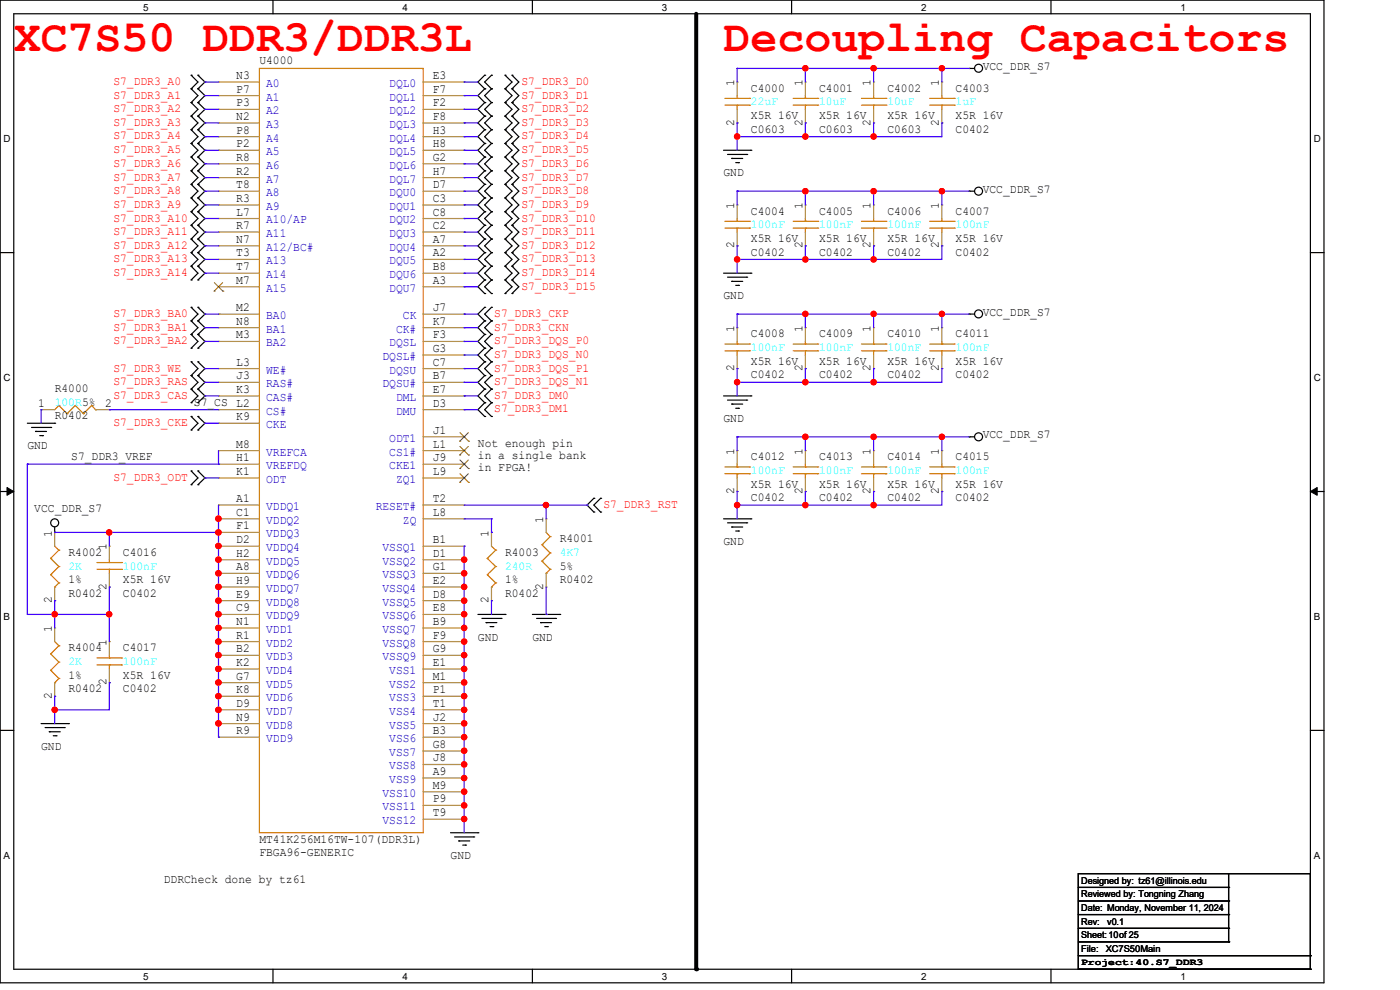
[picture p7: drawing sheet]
<svg xmlns="http://www.w3.org/2000/svg" width="297mm" height="210mm" viewBox="0 0 297 210" stroke-linecap="round" stroke-linejoin="round" font-family="sans-serif">
<path d="M0 0h280.9v208.5h-280.9zM2.9 2.9h275.1v202.7h-275.1z" fill="none" stroke="#000" stroke-width=".25"/>
<g fill="#fff">
<path d="M30.4 .3h1.1v2.4h-1.1z"/>
<path d="M30.4 205.9h1.1v2.3h-1.1z"/>
</g>
<path d="M57.9 0v2.9M57.9 205.6v2.9" fill="none" stroke="#000" stroke-width=".25"/>
<g fill="#fff">
<path d="M85.4 .3h1.1v2.4h-1.1z"/>
<path d="M85.4 205.9h1.1v2.3h-1.1z"/>
</g>
<path d="M112.9 0v2.9M112.9 205.6v2.9" fill="none" stroke="#000" stroke-width=".25"/>
<g fill="#fff">
<path d="M140.4 .3h1.2v2.4h-1.2z"/>
<path d="M140.4 205.9h1.2v2.3h-1.2z"/>
</g>
<path d="M167.9 0v2.9M167.9 205.6v2.9" fill="none" stroke="#000" stroke-width=".25"/>
<g fill="#fff">
<path d="M195.4 .3h1.2v2.4h-1.2z"/>
<path d="M195.4 205.9h1.2v2.3h-1.2z"/>
</g>
<path d="M223 0v2.9M223 205.6v2.9" fill="none" stroke="#000" stroke-width=".25"/>
<g fill="#fff">
<path d="M250.4 .3h1.2v2.4h-1.2z"/>
<path d="M250.4 205.9h1.2v2.3h-1.2z"/>
<path d="M.8 28.2h1.4v2.4h-1.4z"/>
<path d="M278.7 28.2h1.5v2.4h-1.5z"/>
<path d="M.8 78.9h1.4v2.3h-1.4z"/>
<path d="M278.7 78.9h1.5v2.3h-1.5z"/>
</g>
<path d="M0 53.6h2.9M278 53.6h2.9" fill="none" stroke="#000" stroke-width=".25"/>
<g fill="#fff">
<path d="M.8 129.6h1.3v2.3h-1.3z"/>
<path d="M278.7 129.6h1.4v2.3h-1.4z"/>
</g>
<path d="M0 104.3h2.9M278 104.3h2.9" fill="none" stroke="#000" stroke-width=".25"/>
<path d="M1.5 103.4l1.4 .9-1.4 .8zM278 104.3l1.4-.9v1.7z" fill="#000" stroke="#000" stroke-width=".21"/>
<g fill="#fff">
<path d="M.8 180.3h1.3v2.3h-1.3z"/>
<path d="M278.7 180.3h1.4v2.3h-1.4z"/>
</g>
<g fill="none" stroke="#000" stroke-width=".25">
<path d="M40.6 18.8h.1M40.6 16h.1M40.6 16l1.4 1.4-1.4 1.4M40.6 18.8l1.4 1.5-1.4 1.5M42 16h.1M42 18.8h.1M42 16l1.5 1.4-1.5 1.4M42 18.8l1.5 1.5-1.5 1.5M102.8 16h.1M102.8 18.8h.1M102.8 18.8l-1.4 1.5 1.4 1.5M102.8 16l-1.4 1.4 1.4 1.4"/>
<path d="M104.3 18.8h.1M104.3 16h.1M104.3 18.8l-1.5 1.5 1.5 1.5M104.3 16l-1.5 1.4 1.5 1.4M107.1 18.8h.1M107.1 16h.1M107.1 16l1.5 1.4-1.5 1.4M107.1 18.8l1.5 1.5-1.5 1.5M108.6 18.8h.1M108.6 16h.1M108.6 16l1.5 1.4-1.5 1.4M108.6 18.8l1.5 1.5-1.5 1.5"/>
<path d="M205.6 14.5h.1M205.6 14.5h1.2M40.6 21.8h.1M40.6 24.6h.1M40.6 27.5h.1M40.6 30.4h.1M40.6 33.3h.1M40.6 36.2h.1M40.6 39.1h.1M40.6 21.8l1.4 1.4-1.4 1.4M40.6 24.6l1.4 1.5-1.4 1.4M40.6 27.5l1.4 1.5-1.4 1.4"/>
<path d="M40.6 30.4l1.4 1.5-1.4 1.4M40.6 33.3l1.4 1.5-1.4 1.4M40.6 36.2l1.4 1.5-1.4 1.4M40.6 39.1l1.4 1.5-1.4 1.4M42 21.8h.1M42 24.6h.1M42 27.5h.1M42 30.4h.1M42 33.3h.1M42 36.2h.1M42 39.1h.1M42 21.8l1.5 1.4-1.5 1.4"/>
<path d="M42 24.6l1.5 1.5-1.5 1.4M42 27.5l1.5 1.5-1.5 1.4M42 30.4l1.5 1.5-1.5 1.4M42 33.3l1.5 1.5-1.5 1.4M42 36.2l1.5 1.5-1.5 1.4M42 39.1l1.5 1.5-1.5 1.4M102.8 21.8h.1M102.8 24.6h.1M102.8 27.5h.1M102.8 30.4h.1M102.8 33.3h.1M102.8 36.2h.1"/>
<path d="M102.8 39.1h.1M102.8 24.6l-1.4 1.5 1.4 1.4M102.8 21.8l-1.4 1.4 1.4 1.4M102.8 30.4l-1.4 1.5 1.4 1.4M102.8 33.3l-1.4 1.5 1.4 1.4M102.8 27.5l-1.4 1.5 1.4 1.4M102.8 36.2l-1.4 1.5 1.4 1.4M102.8 39.1l-1.4 1.5 1.4 1.4M104.3 21.8h.1M104.3 24.6h.1M104.3 27.5h.1M104.3 30.4h.1"/>
<path d="M104.3 33.3h.1M104.3 36.2h.1M104.3 39.1h.1M104.3 21.8l-1.5 1.4 1.5 1.4M104.3 24.6l-1.5 1.5 1.5 1.4M104.3 27.5l-1.5 1.5 1.5 1.4M104.3 30.4l-1.5 1.5 1.5 1.4M104.3 33.3l-1.5 1.5 1.5 1.4M104.3 39.1l-1.5 1.5 1.5 1.4M104.3 36.2l-1.5 1.5 1.5 1.4M107.1 21.8h.1M107.1 24.6h.1"/>
<path d="M107.1 27.5h.1M107.1 30.4h.1M107.1 33.3h.1M107.1 36.2h.1M107.1 39.1h.1M107.1 27.5l1.5 1.5-1.5 1.4M107.1 21.8l1.5 1.4-1.5 1.4M107.1 24.6l1.5 1.5-1.5 1.4M107.1 30.4l1.5 1.5-1.5 1.4M107.1 33.3l1.5 1.5-1.5 1.4M107.1 36.2l1.5 1.5-1.5 1.4M107.1 39.1l1.5 1.5-1.5 1.4"/>
<path d="M108.6 21.8h.1M108.6 24.6h.1M108.6 27.5h.1M108.6 30.4h.1M108.6 33.3h.1M108.6 36.2h.1M108.6 39.1h.1M108.6 30.4l1.5 1.5-1.5 1.4M108.6 21.8l1.5 1.4-1.5 1.4M108.6 24.6l1.5 1.5-1.5 1.4M108.6 27.5l1.5 1.5-1.5 1.4M108.6 39.1l1.5 1.5-1.5 1.4"/>
<path d="M108.6 33.3l1.5 1.5-1.5 1.4M108.6 36.2l1.5 1.5-1.5 1.4M153.5 31.9h5.8M154.3 32.8h4.1M155.2 33.6h.1M155.2 33.6h2.4M156.1 34.5h.6M156.7 34.5h.1M158.4 32.8h.1M159.3 31.9h.1M40.6 42h.1M40.6 44.9h.1"/>
<path d="M40.6 47.8h.1M40.6 50.7h.1M40.6 53.6h.1M40.6 56.5h.1M40.6 59.4h.1M40.6 42l1.4 1.5-1.4 1.4M40.6 44.9l1.4 1.5-1.4 1.4M40.6 47.8l1.4 1.4-1.4 1.5M40.6 50.7l1.4 1.5-1.4 1.4M40.6 53.6l1.4 1.4-1.4 1.5M40.6 56.5l1.4 1.5-1.4 1.4M42 42h.1"/>
<path d="M42 44.9h.1M42 47.8h.1M42 50.7h.1M42 53.6h.1M42 56.5h.1M42 59.4h.1M42 42l1.5 1.5-1.5 1.4M42 44.9l1.5 1.5-1.5 1.4M42 47.8l1.5 1.4-1.5 1.5M42 50.7l1.5 1.5-1.5 1.4M42 53.6l1.5 1.4-1.5 1.5M42 56.5l1.5 1.5-1.5 1.4"/>
<path d="M102.8 42h.1M102.8 44.9h.1M102.8 47.8h.1M102.8 50.7h.1M102.8 53.6h.1M102.8 56.5h.1M102.8 59.4h.1M102.8 44.9l-1.4 1.5 1.4 1.4M102.8 47.8l-1.4 1.4 1.4 1.5M102.8 42l-1.4 1.5 1.4 1.4M102.8 50.7l-1.4 1.5 1.4 1.4M102.8 53.6l-1.4 1.4 1.4 1.5"/>
<path d="M102.8 59.4l-1.4 1.4 1.4 1.5M102.8 56.5l-1.4 1.5 1.4 1.4M104.3 42h.1M104.3 44.9h.1M104.3 47.8h.1M104.3 50.7h.1M104.3 53.6h.1M104.3 56.5h.1M104.3 59.4h.1M104.3 42l-1.5 1.5 1.5 1.4M104.3 44.9l-1.5 1.5 1.5 1.4M104.3 47.8l-1.5 1.4 1.5 1.5"/>
<path d="M104.3 53.6l-1.5 1.4 1.5 1.5M104.3 50.7l-1.5 1.5 1.5 1.4M104.3 56.5l-1.5 1.5 1.5 1.4M104.3 59.4l-1.5 1.4 1.5 1.5M107.1 42h.1M107.1 44.9h.1M107.1 47.8h.1M107.1 50.7h.1M107.1 53.6h.1M107.1 56.5h.1M107.1 59.4h.1M107.1 42l1.5 1.5-1.5 1.4"/>
<path d="M107.1 44.9l1.5 1.5-1.5 1.4M107.1 47.8l1.5 1.4-1.5 1.5M107.1 56.5l1.5 1.5-1.5 1.4M107.1 50.7l1.5 1.5-1.5 1.4M107.1 53.6l1.5 1.4-1.5 1.5M107.1 59.4l1.5 1.4-1.5 1.5M108.6 42h.1M108.6 44.9h.1M108.6 47.8h.1M108.6 50.7h.1M108.6 53.6h.1M108.6 56.5h.1"/>
<path d="M108.6 59.4h.1M108.6 56.5l1.5 1.5-1.5 1.4M108.6 59.4l1.5 1.4-1.5 1.5M108.6 44.9l1.5 1.5-1.5 1.4M108.6 47.8l1.5 1.4-1.5 1.5M108.6 50.7l1.5 1.5-1.5 1.4M108.6 42l1.5 1.5-1.5 1.4M108.6 53.6l1.5 1.4-1.5 1.5M153.5 58h5.8M154.3 58.8h4.1M155.2 59.7h.1M155.2 59.7h2.4"/>
<path d="M158.4 58.8h.1M159.3 58h.1M205.6 40.6h.1M205.6 40.6h1.2M40.6 68.1h.1M40.6 65.2h.1M40.6 71h.1M40.6 73.9h.1M40.6 79.7h.1M40.6 76.8h.1M40.6 65.2l1.4 1.4-1.4 1.5M40.6 68.1l1.4 1.4-1.4 1.5"/>
<path d="M40.6 71l1.4 1.4-1.4 1.5M40.6 76.8l1.4 1.4-1.4 1.5M40.6 79.7l1.4 1.4-1.4 1.4M42 65.2h.1M42 68.1h.1M42 71h.1M42 73.9h.1M42 76.8h.1M42 79.7h.1M42 65.2l1.5 1.4-1.5 1.5M42 68.1l1.5 1.4-1.5 1.5M42 71l1.5 1.4-1.5 1.5"/>
<path d="M42 76.8l1.5 1.4-1.5 1.5M42 79.7l1.5 1.4-1.5 1.4M102.8 65.2h.1M102.8 68.1h.1M102.8 71h.1M102.8 73.9h.1M102.8 76.8h.1M102.8 79.7h.1M102.8 62.3h.1M102.8 65.2l-1.4 1.4 1.4 1.5M102.8 68.1l-1.4 1.4 1.4 1.5M102.8 71l-1.4 1.4 1.4 1.5"/>
<path d="M102.8 73.9l-1.4 1.4 1.4 1.5M102.8 76.8l-1.4 1.4 1.4 1.5M102.8 79.7l-1.4 1.4 1.4 1.4M104.3 68.1h.1M104.3 65.2h.1M104.3 71h.1M104.3 73.9h.1M104.3 76.8h.1M104.3 79.7h.1M104.3 62.3h.1M104.3 65.2l-1.5 1.4 1.5 1.5M104.3 68.1l-1.5 1.4 1.5 1.5"/>
<path d="M104.3 71l-1.5 1.4 1.5 1.5M104.3 73.9l-1.5 1.4 1.5 1.5M104.3 76.8l-1.5 1.4 1.5 1.5M104.3 79.7l-1.5 1.4 1.5 1.4M107.1 62.3h.1M108.6 62.3h.1M156.1 60.5h.6M156.7 60.5h.1M205.6 66.6h.1M205.6 66.6h1.2M5.8 89.8h5.8M6.7 90.7h4.1"/>
<path d="M7.5 91.5h.1M7.5 91.5h2.4M8.4 92.4h.6M9 92.4h.1M10.8 90.7h.1M11.6 89.8h.1M40.6 82.5h.1M40.6 85.4h.1M40.6 91.2h.1M40.6 88.3h.1M40.6 99.9h.1M40.6 82.5l1.4 1.5-1.4 1.4"/>
<path d="M40.6 88.3l1.4 1.5-1.4 1.4M40.6 99.9l1.4 1.5-1.4 1.4M42 82.5h.1M42 85.4h.1M42 88.3h.1M42 91.2h.1M42 99.9h.1M42 82.5l1.5 1.5-1.5 1.4M42 88.3l1.5 1.5-1.5 1.4M42 99.9l1.5 1.5-1.5 1.4M102.8 82.5h.1M102.8 85.4h.1"/>
<path d="M102.8 88.3h.1M102.8 82.5l-1.4 1.5 1.4 1.4M102.8 85.4l-1.4 1.5 1.4 1.4M104.3 82.5h.1M104.3 85.4h.1M104.3 88.3h.1M104.3 82.5l-1.5 1.5 1.5 1.4M104.3 85.4l-1.5 1.5 1.5 1.4M153.5 84h5.8M154.3 84.9h4.1M155.2 85.7h.1M155.2 85.7h2.4"/>
<path d="M156.1 86.6h.6M156.7 86.6h.1M158.4 84.9h.1M159.3 84h.1M205.6 92.7h.1M205.6 92.7h1.2M11.6 112.9h.1M11.6 111.8v1.1M40.6 102.8h.1M42 102.8h.1M126 105.7h.1M126 108.6h.1"/>
<path d="M126 105.7l-1.5 1.4 1.5 1.5M127.4 108.6h.1M127.4 105.7h.1M127.4 105.7l-1.4 1.4 1.4 1.5M153.5 110.1h5.8M154.3 110.9h4.1M155.2 111.8h.1M155.2 111.8h2.4M156.1 112.6h.6M156.7 112.6h.1M158.4 110.9h.1M159.3 110.1h.1"/>
<path d="M101.4 130.3h5.7M102.2 131.2h4.1M103.1 132.1h.1M103.1 132.1h2.3M104 132.9h.6M104.6 132.9h.1M106.3 131.2h.1M107.1 130.3h.1M112.9 130.3h5.8M113.8 131.2h4.1M114.7 132.1h.1M114.7 132.1h2.3"/>
<path d="M115.6 132.9h.5M116.1 132.9h.1M117.9 131.2h.1M118.7 130.3h.1M0 154.9h2.9M8.7 153.5h5.8M9.6 154.3h4M10.5 155.2h.1M10.5 155.2h2.3M11.3 156.1h.6M11.9 156.1h.1M13.6 154.3h.1"/>
<path d="M14.5 153.5h.1M278 154.9h2.9M95.6 176.7h5.8M96.4 177.5h4.1M97.3 178.4h.1M97.3 178.4h2.4M98.2 179.3h.6M98.8 179.3h.1M100.5 177.5h.1M101.4 176.7h.1M228.8 185.3h49.2v20.3h-49.2zM228.8 188.3h31.8"/>
<path d="M228.8 191.1h31.8M228.8 194h31.8M228.8 196.9h31.8M228.8 199.8h31.8M260.6 188.3h.1M260.6 191.1h.1M260.6 194h.1M260.6 196.9h.1M260.6 199.8h.1M260.6 185.3v14.5M228.8 202.7h49.2M228.8 205.6h49.2"/>
<path d="M278 202.7h.1M278 205.6h.1"/>
<circle cx="207.6" cy="14.5" r=".85"/>
<circle cx="207.6" cy="40.6" r=".85"/>
<circle cx="207.6" cy="66.6" r=".85"/>
<circle cx="207.6" cy="92.7" r=".85"/>
<circle cx="11.6" cy="110.9" r=".85"/>
</g>
<path d="M147.7 2.9v202.7" fill="none" stroke="#000" stroke-width=".85"/>
<circle cx="147.7" cy="205.6" r=".42" fill="#000"/>
<g fill="none" stroke="#cc8006" stroke-width=".25">
<path d="M55 14.5h34.8v162.2h-34.8zM153.8 22.3h5.2M153.8 20.9h5.2M156.4 20.9h.1M156.4 22.3h.1M156.4 20.3v.6M156.4 22.3v.9M159 22.3h.1M159 20.9h.1M168.3 22.3h5.2M168.3 20.9h5.2M170.9 20.9h.1"/>
<path d="M170.9 22.3h.1M170.9 20.3v.6M170.9 22.3v.9M173.5 22.3h.1M173.5 20.9h.1M182.8 22.3h5.2M182.8 20.9h5.2M185.3 20.9h.1M185.3 22.3h.1M185.3 20.3v.6M185.3 22.3v.9M188 22.3h.1"/>
<path d="M188 20.9h.1M197.2 22.3h5.2M197.2 20.9h5.2M199.8 20.9h.1M199.8 22.3h.1M199.8 20.3v.6M199.8 22.3v.9M202.4 22.3h.1M202.4 20.9h.1M153.8 48.4h5.2M153.8 46.9h5.2M156.4 46.9h.1"/>
<path d="M156.4 48.4h.1M156.4 46.4v.5M156.4 48.4v.8M159 48.4h.1M159 46.9h.1M168.3 48.4h5.2M168.3 46.9h5.2M170.9 46.9h.1M170.9 48.4h.1M170.9 46.4v.5M170.9 48.4v.8M173.5 48.4h.1"/>
<path d="M173.5 46.9h.1M182.8 48.4h5.2M182.8 46.9h5.2M185.3 46.9h.1M185.3 48.4h.1M185.3 46.4v.5M185.3 48.4v.8M188 48.4h.1M188 46.9h.1M197.2 48.4h5.2M197.2 46.9h5.2M199.8 46.9h.1"/>
<path d="M199.8 48.4h.1M199.8 46.4v.5M199.8 48.4v.8M202.4 48.4h.1M202.4 46.9h.1M153.8 74.4h5.2M153.8 73h5.2M156.4 73h.1M156.4 74.4h.1M156.4 72.4v.6M156.4 74.4v.9M159 74.4h.1"/>
<path d="M159 73h.1M168.3 74.4h5.2M168.3 73h5.2M170.9 73h.1M170.9 74.4h.1M170.9 72.4v.6M170.9 74.4v.9M173.5 74.4h.1M173.5 73h.1M182.8 74.4h5.2M182.8 73h5.2M185.3 73h.1"/>
<path d="M185.3 74.4h.1M185.3 72.4v.6M185.3 74.4v.9M188 74.4h.1M188 73h.1M197.2 74.4h5.2M197.2 73h5.2M199.8 73h.1M199.8 74.4h.1M199.8 72.4v.6M199.8 74.4v.9M202.4 74.4h.1"/>
<path d="M202.4 73h.1M12.5 86h.1M12.5 86l-.9 .9M12.5 86l1.7 1.8M14.2 87.8h.1M16 86h.1M16 86l-1.8 1.8M16 86l1.7 1.8M17.7 87.8h.1M19.4 86h.1M19.4 86l-1.7 1.8M19.4 86l.9 .9"/>
<path d="M20.3 86.9h.1M153.8 99.1h5.2M156.4 99.1h.1M156.4 98.5v.6M159 99.1h.1M168.3 99.1h5.2M170.9 99.1h.1M170.9 98.5v.6M173.5 99.1h.1M182.8 99.1h5.2M185.3 99.1h.1M185.3 98.5v.6"/>
<path d="M188 99.1h.1M197.2 99.1h5.2M199.8 99.1h.1M199.8 98.5v.6M202.4 99.1h.1M10.8 118.4h.1M10.8 118.4l1.7 1.8M11.6 115.9l.9 .8M12.5 116.7h.1M12.5 116.7l-1.7 1.7M20.6 119.3h5.2M23.2 119.3h.1"/>
<path d="M23.2 118.7v.6M25.8 119.3h.1M103.4 118.4h.1M103.4 118.4l1.8 1.8M104.3 115.9l.9 .8M105.2 116.7h.1M105.2 116.7l-1.8 1.7M115 115.6h.1M115 119h.1M115 115.6l1.7 1.7M115 119l1.7 1.8M115.9 112.9l.8 .9"/>
<path d="M116.7 113.8h.1M116.7 117.3h.1M116.7 113.8l-1.7 1.8M116.7 117.3l-1.7 1.7M153.8 100.5h5.2M156.4 100.5h.1M156.4 100.5v.9M159 100.5h.1M168.3 100.5h5.2M170.9 100.5h.1M170.9 100.5v.9M173.5 100.5h.1"/>
<path d="M182.8 100.5h5.2M185.3 100.5h.1M185.3 100.5v.9M188 100.5h.1M197.2 100.5h5.2M199.8 100.5h.1M199.8 100.5v.9M202.4 100.5h.1M10.8 138.7h.1M10.8 121.9h.1M10.8 138.7l1.7 1.8M10.8 121.9l1.7 1.8"/>
<path d="M11.6 124.5h.1M11.6 136.1l.9 .9M12.5 137h.1M12.5 120.2h.1M12.5 123.7h.1M12.5 137l-1.7 1.7M12.5 120.2l-1.7 1.7M12.5 123.7l-.9 .8M20.6 139.6h5.2M20.6 120.8h5.2M23.2 139.6h.1M23.2 120.8h.1"/>
<path d="M23.2 120.8v.8M23.2 139v.6M25.8 139.6h.1M25.8 120.8h.1M103.4 121.9h.1M103.4 121.9l1.8 1.8M104.3 124.5h.1M105.2 120.2h.1M105.2 123.7h.1M105.2 120.2l-1.8 1.7M105.2 123.7l-.9 .8M115.9 121.6h.1"/>
<path d="M116.7 120.8h.1M116.7 120.8l-.8 .8M10.8 142.2h.1M10.8 142.2l1.7 1.7M11.6 144.8h.1M12.5 140.5h.1M12.5 143.9h.1M12.5 140.5l-1.7 1.7M12.5 143.9l-.9 .9M20.6 141.1h5.2M23.2 141.1h.1M23.2 141.1v.8"/>
<path d="M25.8 141.1h.1"/>
</g>
<g fill="none" stroke="#a84" stroke-width=".25">
<path d="M46.4 17.4h.1M46.4 17.4h8.6M89.8 17.4h8.7M98.5 17.4h.1M156.4 17.4h.1M156.4 17.4v2.9M170.9 17.4h.1M170.9 17.4v2.9M185.3 17.4h.1M185.3 17.4v2.9M199.8 17.4h.1M199.8 17.4v2.9"/>
<path d="M46.4 20.3h.1M46.4 23.2h.1M46.4 26.1h.1M46.4 29h.1M46.4 31.9h.1M46.4 34.8h.1M46.4 37.7h.1M46.4 20.3h8.6M46.4 23.2h8.6M46.4 26.1h8.6M46.4 29h8.6M46.4 31.9h8.6"/>
<path d="M46.4 34.8h8.6M46.4 37.7h8.6M89.8 20.3h8.7M89.8 23.2h8.7M89.8 26.1h8.7M89.8 29h8.7M89.8 31.9h8.7M89.8 34.8h8.7M89.8 37.7h8.7M98.5 20.3h.1M98.5 23.2h.1M98.5 26.1h.1"/>
<path d="M98.5 29h.1M98.5 31.9h.1M98.5 34.8h.1M98.5 37.7h.1M156.4 26.1h.1M156.4 23.2v2.9M170.9 26.1h.1M170.9 23.2v2.9M185.3 26.1h.1M185.3 23.2v2.9M199.8 26.1h.1M199.8 23.2v2.9"/>
<path d="M46.4 40.6h.1M46.4 43.5h.1M46.4 46.4h.1M46.4 49.2h.1M46.4 52.2h.1M46.4 55h.1M46.4 58h.1M46.4 40.6h8.6M46.4 43.5h8.6M46.4 46.4h8.6M46.4 49.2h8.6M46.4 52.2h8.6"/>
<path d="M46.4 55h8.6M46.4 58h8.6M89.8 40.6h8.7M89.8 43.5h8.7M89.8 46.4h8.7M89.8 49.2h8.7M89.8 52.2h8.7M89.8 55h8.7M89.8 58h8.7M98.5 40.6h.1M98.5 43.5h.1M98.5 46.4h.1"/>
<path d="M98.5 49.2h.1M98.5 52.2h.1M98.5 55h.1M98.5 58h.1M156.4 43.5h.1M156.4 52.2h.1M156.4 43.5v2.9M156.4 49.2v3M170.9 43.5h.1M170.9 52.2h.1M170.9 43.5v2.9M170.9 49.2v3"/>
<path d="M185.3 43.5h.1M185.3 52.2h.1M185.3 43.5v2.9M185.3 49.2v3M199.8 43.5h.1M199.8 52.2h.1M199.8 43.5v2.9M199.8 49.2v3M46.4 60.8h.1M46.4 66.6h.1M46.4 69.5h.1M46.4 72.4h.1"/>
<path d="M46.4 78.2h.1M46.4 60.8h8.6M46.4 66.6h8.6M46.4 69.5h8.6M46.4 72.4h8.6M46.4 78.2h8.6M89.8 60.8h8.7M89.8 66.6h8.7M89.8 69.5h8.7M89.8 72.4h8.7M89.8 78.2h8.7M89.8 75.3h8.7"/>
<path d="M98.5 60.8h.1M98.5 66.6h.1M98.5 69.5h.1M98.5 72.4h.1M98.5 75.3h.1M98.5 78.2h.1M156.4 69.5h.1M156.4 78.2h.1M156.4 69.5v2.9M156.4 75.3v2.9M170.9 69.5h.1M170.9 78.2h.1"/>
<path d="M170.9 69.5v2.9M170.9 75.3v2.9M185.3 69.5h.1M185.3 78.2h.1M185.3 69.5v2.9M185.3 75.3v2.9M199.8 69.5h.1M199.8 78.2h.1M199.8 69.5v2.9M199.8 75.3v2.9M8.7 86.9h.1M8.7 86.9h2.9"/>
<path d="M20.3 86.9h2.9M23.2 86.9h.1M46.4 81.1h.1M46.4 84h.1M46.4 86.9h.1M46.4 89.8h.1M46.4 95.6h.1M46.4 98.5h.1M46.4 81.1h8.6M46.4 84h8.6M46.4 86.9h8.6M46.4 89.8h8.6"/>
<path d="M46.4 95.6h8.6M46.4 98.5h8.6M89.8 81.1h8.7M89.8 84h8.7M89.8 86.9h8.7M89.8 95.6h8.7M89.8 98.5h8.7M89.8 92.7h8.7M98.5 81.1h.1M98.5 84h.1M98.5 86.9h.1M98.5 92.7h.1"/>
<path d="M98.5 95.6h.1M98.5 98.5h.1M156.4 95.6h.1M156.4 95.6v2.9M170.9 95.6h.1M170.9 95.6v2.9M185.3 95.6h.1M185.3 95.6v2.9M199.8 95.6h.1M199.8 95.6v2.9M11.6 112.9h.1M11.6 112.9v3"/>
<path d="M23.2 115.9h.1M23.2 115.9v2.8M46.4 101.4h.1M46.4 107.1h.1M46.4 110.1h.1M46.4 112.9h.1M46.4 115.9h.1M46.4 118.7h.1M46.4 101.4h8.6M46.4 107.1h8.6M46.4 110.1h8.6M46.4 112.9h8.6"/>
<path d="M46.4 115.9h8.6M46.4 118.7h8.6M89.8 101.4h8.7M89.8 107.1h8.7M89.8 110.1h8.7M89.8 115.9h8.7M89.8 118.7h8.7M98.5 101.4h.1M98.5 107.1h.1M98.5 110.1h.1M98.5 115.9h.1M98.5 118.7h.1"/>
<path d="M104.3 112.9h.1M104.3 112.9v3M115.9 110.1h.1M115.9 110.1v2.8M156.4 104.3h.1M156.4 101.4v2.9M170.9 104.3h.1M170.9 101.4v2.9M185.3 104.3h.1M185.3 101.4v2.9M199.8 104.3h.1M199.8 101.4v2.9"/>
<path d="M11.6 133.2h.1M11.6 127.4h.1M11.6 124.5v2.9M11.6 133.2v2.9M23.2 136.1h.1M23.2 124.5h.1M23.2 121.6v2.9M23.2 136.1v2.9M46.4 121.6h.1M46.4 124.5h.1M46.4 127.4h.1M46.4 130.3h.1"/>
<path d="M46.4 133.2h.1M46.4 136.1h.1M46.4 139h.1M46.4 121.6h8.6M46.4 124.5h8.6M46.4 127.4h8.6M46.4 130.3h8.6M46.4 133.2h8.6M46.4 136.1h8.6M46.4 139h8.6M89.8 121.6h8.7M89.8 124.5h8.7"/>
<path d="M89.8 127.4h8.7M89.8 130.3h8.7M89.8 133.2h8.7M89.8 136.1h8.7M89.8 139h8.7M98.5 121.6h.1M98.5 124.5h.1M98.5 127.4h.1M98.5 130.3h.1M98.5 133.2h.1M98.5 136.1h.1M98.5 139h.1"/>
<path d="M104.3 127.4h.1M104.3 124.5v2.9M115.9 124.5h.1M115.9 121.6v2.9M11.6 147.7h.1M11.6 144.8v2.9M23.2 144.8h.1M23.2 141.9v2.9M46.4 141.9h.1M46.4 144.8h.1M46.4 147.7h.1M46.4 150.6h.1"/>
<path d="M46.4 153.5h.1M46.4 156.4h.1M46.4 141.9h8.6M46.4 144.8h8.6M46.4 147.7h8.6M46.4 150.6h8.6M46.4 153.5h8.6M46.4 156.4h8.6M89.8 141.9h8.7M89.8 144.8h8.7M89.8 147.7h8.7M89.8 150.6h8.7"/>
<path d="M89.8 153.5h8.7M89.8 156.4h8.7M89.8 159.3h8.7M98.5 141.9h.1M98.5 144.8h.1M98.5 147.7h.1M98.5 150.6h.1M98.5 153.5h.1M98.5 156.4h.1M98.5 159.3h.1M89.8 162.2h8.7M89.8 165.1h8.7"/>
<path d="M89.8 168h8.7M89.8 170.9h8.7M89.8 173.8h8.7M98.5 162.2h.1M98.5 165.1h.1M98.5 168h.1M98.5 170.9h.1M98.5 173.8h.1"/>
</g>
<g fill="none" stroke="#804000" stroke-width=".21">
<path d="M45.5 59.9l1.8 1.9M47.2 59.9l-1.8 1.9M45.4 61.8h.1M47.3 61.8h.1M97.5 93.6h.1M97.5 96.5h.1M97.5 99.4h.1M97.6 91.8l1.8 1.8M97.6 94.7l1.8 1.8M97.6 97.6l1.8 1.8M99.4 91.8l-1.9 1.8M99.4 94.7l-1.9 1.8"/>
<path d="M99.4 97.6l-1.9 1.8M99.4 93.6h.1M99.4 96.5h.1M99.4 99.4h.1M97.5 102.3h.1M97.6 100.5l1.8 1.8M99.4 100.5l-1.9 1.8M99.4 102.3h.1"/>
</g>
<g fill="none" stroke="#4200ff" stroke-width=".25">
<path d="M43.5 17.4h.1M43.5 17.4h2.9M98.5 17.4h.1M98.5 17.4h2.9M156.4 14.5h.1M156.4 14.5v2.9M156.4 14.5h49.2M170.9 14.5h.1M170.9 14.5v2.9M185.3 14.5h.1M185.3 14.5v2.9M199.8 14.5h.1"/>
<path d="M199.8 14.5v2.9M43.5 20.3h.1M43.5 23.2h.1M43.5 26.1h.1M43.5 29h.1M43.5 31.9h.1M43.5 34.8h.1M43.5 37.7h.1M43.5 20.3h2.9M43.5 23.2h2.9M43.5 26.1h2.9M43.5 29h2.9"/>
<path d="M43.5 31.9h2.9M43.5 34.8h2.9M43.5 37.7h2.9M98.5 20.3h.1M98.5 23.2h.1M98.5 26.1h.1M98.5 29h.1M98.5 31.9h.1M98.5 34.8h.1M98.5 37.7h.1M98.5 20.3h2.9M98.5 23.2h2.9"/>
<path d="M98.5 26.1h2.9M98.5 29h2.9M98.5 31.9h2.9M98.5 34.8h2.9M98.5 37.7h2.9M156.4 26.1h.1M156.4 29h.1M156.4 26.1v5.8M170.9 26.1h.1M170.9 29h.1M170.9 26.1v2.9M185.3 26.1h.1"/>
<path d="M185.3 29h.1M185.3 26.1v2.9M199.8 26.1h.1M199.8 26.1v2.9h-43.4M43.5 40.6h.1M43.5 43.5h.1M43.5 46.4h.1M43.5 49.2h.1M43.5 52.2h.1M43.5 55h.1M43.5 58h.1M43.5 40.6h2.9"/>
<path d="M43.5 43.5h2.9M43.5 46.4h2.9M43.5 49.2h2.9M43.5 52.2h2.9M43.5 55h2.9M43.5 58h2.9M98.5 40.6h.1M98.5 43.5h.1M98.5 46.4h.1M98.5 49.2h.1M98.5 52.2h.1M98.5 55h.1"/>
<path d="M98.5 58h.1M98.5 40.6h2.9M98.5 43.5h2.9M98.5 46.4h2.9M98.5 49.2h2.9M98.5 52.2h2.9M98.5 55h2.9M98.5 58h2.9M156.4 40.6h.1M156.4 52.2h.1M156.4 55h.1M156.4 40.6h49.2"/>
<path d="M156.4 40.6v2.9M156.4 52.2v5.8M170.9 40.6h.1M170.9 52.2h.1M170.9 55h.1M170.9 40.6v2.9M170.9 52.2v2.8M185.3 40.6h.1M185.3 52.2h.1M185.3 55h.1M185.3 40.6v2.9M185.3 52.2v2.8"/>
<path d="M199.8 40.6h.1M199.8 52.2h.1M199.8 52.2v2.8h-43.4M199.8 40.6v2.9M43.5 66.6h.1M43.5 69.5h.1M43.5 72.4h.1M43.5 78.2h.1M43.5 66.6h2.9M43.5 69.5h2.9M43.5 72.4h2.9M43.5 78.2h2.9"/>
<path d="M98.5 60.8h.1M98.5 66.6h.1M98.5 69.5h.1M98.5 72.4h.1M98.5 75.3h.1M98.5 78.2h.1M98.5 66.6h2.9M98.5 69.5h2.9M98.5 72.4h2.9M98.5 78.2h2.9M98.5 60.8h2.9M98.5 75.3h2.9"/>
<path d="M156.4 78.2h.1M156.4 66.6h.1M156.4 66.6h49.2M156.4 66.6v2.9M156.4 78.2v5.8M170.9 78.2h.1M170.9 66.6h.1M170.9 66.6v2.9M170.9 78.2v2.9M185.3 78.2h.1M185.3 66.6h.1M185.3 66.6v2.9"/>
<path d="M185.3 78.2v2.9M199.8 78.2h.1M199.8 66.6h.1M199.8 78.2v2.9h-43.4M199.8 66.6v2.9M5.8 98.5h.1M5.8 98.5v31.8h17.4M5.8 98.5h40.6M8.7 86.9h.1M8.7 86.9v2.9M23.2 86.9h.1M23.2 86.9h23.2"/>
<path d="M43.5 81.1h.1M43.5 84h.1M43.5 89.8h.1M43.5 81.1h2.9M43.5 84h2.9M43.5 89.8h2.9M46.4 98.5h.1M46.4 95.6v2.9M98.5 81.1h.1M98.5 84h.1M98.5 86.9h.1M98.5 81.1h2.9"/>
<path d="M98.5 84h2.9M98.5 86.9h2.9M156.4 92.7h.1M156.4 81.1h.1M156.4 92.7v2.9M156.4 92.7h49.2M170.9 92.7h.1M170.9 81.1h.1M170.9 92.7v2.9M185.3 92.7h.1M185.3 81.1h.1M185.3 92.7v2.9"/>
<path d="M199.8 92.7h.1M199.8 92.7v2.9M11.6 112.9h.1M11.6 112.9h34.8M23.2 112.9h.1M23.2 112.9v3M43.5 101.4h.1M43.5 101.4h2.9M46.4 110.1h.1M46.4 112.9h.1M46.4 115.9h.1M46.4 118.7h.1"/>
<path d="M46.4 107.1v49.3M98.5 115.9h.1M98.5 118.7h.1M98.5 115.9v60.8M98.5 107.1h26M98.5 110.1h5.8M104.3 110.1h.1M104.3 112.9h.1M104.3 110.1v2.8M115.9 107.1h.1M115.9 107.1v3M124.5 107.1h.1"/>
<path d="M156.4 104.3h.1M156.4 107.1h.1M156.4 104.3v5.8M170.9 104.3h.1M170.9 107.1h.1M170.9 104.3v2.8M185.3 104.3h.1M185.3 107.1h.1M185.3 104.3v2.8M199.8 104.3h.1M199.8 104.3v2.8h-43.4M11.6 127.4h.1"/>
<path d="M11.6 130.3h.1M11.6 127.4v5.8M23.2 130.3h.1M23.2 124.5h.1M23.2 124.5v11.6M46.4 121.6h.1M46.4 124.5h.1M46.4 127.4h.1M46.4 130.3h.1M46.4 133.2h.1M46.4 136.1h.1M46.4 139h.1"/>
<path d="M98.5 121.6h.1M98.5 124.5h.1M98.5 127.4h.1M98.5 130.3h.1M98.5 133.2h.1M98.5 136.1h.1M98.5 139h.1M104.3 127.4h.1M104.3 127.4v2.9M115.9 130.3h.1M115.9 124.5v5.8M11.6 147.7h.1"/>
<path d="M11.6 150.6h.1M11.6 147.7v5.8M23.2 144.8h.1M23.2 144.8v5.8h-11.6M46.4 141.9h.1M46.4 144.8h.1M46.4 147.7h.1M46.4 150.6h.1M46.4 153.5h.1M46.4 156.4h.1M98.5 141.9h.1M98.5 144.8h.1"/>
<path d="M98.5 147.7h.1M98.5 150.6h.1M98.5 153.5h.1M98.5 156.4h.1M98.5 159.3h.1M98.5 162.2h.1M98.5 165.1h.1M98.5 168h.1M98.5 170.9h.1M98.5 173.8h.1"/>
</g>
<g fill="#f00" stroke="#f00" stroke-width=".25">
<circle cx="98.5" cy="118.7" r=".55"/>
<circle cx="98.5" cy="124.5" r=".55"/>
<circle cx="98.5" cy="121.6" r=".55"/>
<circle cx="98.5" cy="127.4" r=".55"/>
<circle cx="98.5" cy="133.2" r=".55"/>
<circle cx="98.5" cy="130.3" r=".55"/>
<circle cx="98.5" cy="139" r=".55"/>
<circle cx="98.5" cy="136.1" r=".55"/>
<circle cx="98.5" cy="144.8" r=".55"/>
<circle cx="98.5" cy="141.9" r=".55"/>
<circle cx="98.5" cy="150.6" r=".55"/>
<circle cx="98.5" cy="147.7" r=".55"/>
<circle cx="98.5" cy="153.5" r=".55"/>
<circle cx="98.5" cy="159.3" r=".55"/>
<circle cx="98.5" cy="156.4" r=".55"/>
<circle cx="98.5" cy="165.1" r=".55"/>
<circle cx="98.5" cy="162.2" r=".55"/>
<circle cx="98.5" cy="167.9" r=".55"/>
<circle cx="98.5" cy="170.9" r=".55"/>
<circle cx="98.5" cy="173.7" r=".55"/>
<circle cx="115.8" cy="107.1" r=".55"/>
<circle cx="46.3" cy="110" r=".56"/>
<circle cx="46.3" cy="115.8" r=".56"/>
<circle cx="46.3" cy="118.7" r=".56"/>
<circle cx="46.3" cy="121.6" r=".56"/>
<circle cx="46.3" cy="124.5" r=".56"/>
<circle cx="46.3" cy="127.4" r=".56"/>
<circle cx="46.3" cy="130.3" r=".56"/>
<circle cx="46.3" cy="133.2" r=".56"/>
<circle cx="46.3" cy="136.1" r=".56"/>
<circle cx="46.3" cy="139" r=".56"/>
<circle cx="46.3" cy="141.9" r=".56"/>
<circle cx="46.3" cy="144.8" r=".56"/>
<circle cx="46.3" cy="147.7" r=".56"/>
<circle cx="46.3" cy="150.6" r=".56"/>
<circle cx="46.3" cy="153.5" r=".56"/>
<circle cx="11.6" cy="130.3" r=".55"/>
<circle cx="23.2" cy="130.3" r=".55"/>
<circle cx="11.6" cy="150.6" r=".55"/>
<circle cx="46.3" cy="112.9" r=".56"/>
<circle cx="23.2" cy="112.9" r=".55"/>
<circle cx="156.4" cy="107.1" r=".55"/>
<circle cx="185.3" cy="107.1" r=".55"/>
<circle cx="170.9" cy="107.1" r=".55"/>
<circle cx="185.3" cy="92.7" r=".55"/>
<circle cx="170.9" cy="92.7" r=".55"/>
<circle cx="199.8" cy="92.7" r=".55"/>
<circle cx="156.4" cy="81.1" r=".55"/>
<circle cx="185.3" cy="81.1" r=".55"/>
<circle cx="170.9" cy="81.1" r=".55"/>
<circle cx="185.3" cy="66.6" r=".55"/>
<circle cx="170.9" cy="66.6" r=".55"/>
<circle cx="199.8" cy="66.6" r=".55"/>
<circle cx="185.3" cy="40.6" r=".55"/>
<circle cx="170.9" cy="40.6" r=".55"/>
<circle cx="199.8" cy="40.6" r=".55"/>
<circle cx="156.4" cy="55" r=".55"/>
<circle cx="170.9" cy="55" r=".55"/>
<circle cx="185.3" cy="55" r=".55"/>
<circle cx="185.3" cy="14.5" r=".55"/>
<circle cx="170.9" cy="14.5" r=".55"/>
<circle cx="199.8" cy="14.5" r=".55"/>
<circle cx="156.4" cy="29" r=".55"/>
<circle cx="185.3" cy="29" r=".55"/>
<circle cx="170.9" cy="29" r=".55"/>
</g>
<g font-size="9.5" fill="#f00">
<text x="2.9" y="10.9">XC7S50 DDR3/DDR3L</text>
<text x="153.5" y="10.9">Decoupling Capacitors</text>
</g>
<g font-size="2.6">
<text x="50.1" y="16.8">N3</text>
<text x="55" y="13.7">U4000</text>
<text x="91.8" y="16.8">E3</text>
<text x="208.5" y="14.9">VCC_DDR_S7</text>
<text x="50.1" y="19.6">P7</text>
<text x="50.1" y="22.6">P3</text>
<text x="91.8" y="19.6">F7</text>
<text x="91.8" y="22.6">F2</text>
<text x="155.7" y="18.2" transform="rotate(-90 155.7 18.2)">1</text>
<text x="159.3" y="19.5">C4000</text>
<text x="170.2" y="18.2" transform="rotate(-90 170.2 18.2)">1</text>
<text x="173.8" y="19.5">C4001</text>
<text x="184.7" y="18.2" transform="rotate(-90 184.7 18.2)">1</text>
<text x="188.3" y="19.5">C4002</text>
<text x="199.2" y="18.2" transform="rotate(-90 199.2 18.2)">1</text>
<text x="202.7" y="19.5">C4003</text>
<text x="50.1" y="25.4">N2</text>
<text x="50.1" y="28.4">P8</text>
<text x="91.8" y="25.4">F8</text>
<text x="91.8" y="28.4">H3</text>
<text x="155.7" y="26.7" transform="rotate(-90 155.7 26.7)">2</text>
<text x="159.3" y="28.2">C0603</text>
<text x="159.3" y="25.3">X5R 16V</text>
<text x="170.2" y="26.7" transform="rotate(-90 170.2 26.7)">2</text>
<text x="173.8" y="28.2">C0603</text>
<text x="173.8" y="25.3">X5R 16V</text>
<text x="184.7" y="26.7" transform="rotate(-90 184.7 26.7)">2</text>
<text x="188.3" y="28.2">C0603</text>
<text x="188.3" y="25.3">X5R 16V</text>
<text x="199.2" y="26.7" transform="rotate(-90 199.2 26.7)">2</text>
<text x="202.7" y="28.2">C0402</text>
<text x="202.7" y="25.3">X5R 16V</text>
<text x="50.1" y="31.2">P2</text>
<text x="50.1" y="34.1">R8</text>
<text x="91.8" y="31.2">H8</text>
<text x="91.8" y="34.1">G2</text>
<text x="50.1" y="37">R2</text>
<text x="50.1" y="39.9">T8</text>
<text x="91.8" y="37">H7</text>
<text x="91.8" y="39.9">D7</text>
<text x="153.5" y="37.4">GND</text>
<text x="208.5" y="40.9">VCC_DDR_S7</text>
<text x="50.1" y="42.8">R3</text>
<text x="50.1" y="45.7">L7</text>
<text x="91.8" y="42.8">C3</text>
<text x="91.8" y="45.7">C8</text>
<text x="155.7" y="44.3" transform="rotate(-90 155.7 44.3)">1</text>
<text x="159.3" y="45.5">C4004</text>
<text x="170.2" y="44.3" transform="rotate(-90 170.2 44.3)">1</text>
<text x="173.8" y="45.5">C4005</text>
<text x="184.7" y="44.3" transform="rotate(-90 184.7 44.3)">1</text>
<text x="188.3" y="45.5">C4006</text>
<text x="199.2" y="44.3" transform="rotate(-90 199.2 44.3)">1</text>
<text x="202.7" y="45.5">C4007</text>
<text x="50.1" y="48.6">R7</text>
<text x="50.1" y="51.5">N7</text>
<text x="91.8" y="48.6">C2</text>
<text x="91.8" y="51.5">A7</text>
<text x="155.7" y="52.7" transform="rotate(-90 155.7 52.7)">2</text>
<text x="159.3" y="51.3">X5R 16V</text>
<text x="170.2" y="52.7" transform="rotate(-90 170.2 52.7)">2</text>
<text x="173.8" y="51.3">X5R 16V</text>
<text x="184.7" y="52.7" transform="rotate(-90 184.7 52.7)">2</text>
<text x="188.3" y="51.3">X5R 16V</text>
<text x="199.2" y="52.7" transform="rotate(-90 199.2 52.7)">2</text>
<text x="202.7" y="51.3">X5R 16V</text>
<text x="50.1" y="54.4">T3</text>
<text x="50.1" y="57.3">T7</text>
<text x="91.8" y="54.4">A2</text>
<text x="91.8" y="57.3">B8</text>
<text x="159.3" y="54.2">C0402</text>
<text x="173.8" y="54.2">C0402</text>
<text x="188.3" y="54.2">C0402</text>
<text x="202.7" y="54.2">C0402</text>
<text x="50.1" y="60.2">M7</text>
<text x="50.1" y="66">M2</text>
<text x="91.8" y="60.2">A3</text>
<text x="91.8" y="66">J7</text>
<text x="153.5" y="63.5">GND</text>
<text x="50.1" y="68.9">N8</text>
<text x="50.1" y="71.8">M3</text>
<text x="91.8" y="68.9">K7</text>
<text x="91.8" y="71.8">F3</text>
<text x="155.7" y="70.4" transform="rotate(-90 155.7 70.4)">1</text>
<text x="159.3" y="71.6">C4008</text>
<text x="170.2" y="70.4" transform="rotate(-90 170.2 70.4)">1</text>
<text x="173.8" y="71.6">C4009</text>
<text x="184.7" y="70.4" transform="rotate(-90 184.7 70.4)">1</text>
<text x="188.3" y="71.6">C4010</text>
<text x="199.2" y="70.4" transform="rotate(-90 199.2 70.4)">1</text>
<text x="202.7" y="71.6">C4011</text>
<text x="208.5" y="67">VCC_DDR_S7</text>
<text x="50.1" y="77.6">L3</text>
<text x="91.8" y="74.7">G3</text>
<text x="91.8" y="77.6">C7</text>
<text x="159.3" y="77.4">X5R 16V</text>
<text x="173.8" y="77.4">X5R 16V</text>
<text x="188.3" y="77.4">X5R 16V</text>
<text x="202.7" y="77.4">X5R 16V</text>
<text x="11.6" y="83.2">R4000</text>
<text x="50.1" y="80.5">J3</text>
<text x="50.1" y="83.4">K3</text>
<text x="91.8" y="80.5">B7</text>
<text x="91.8" y="83.4">E7</text>
<text x="155.7" y="78.8" transform="rotate(-90 155.7 78.8)">2</text>
<text x="159.3" y="80.3">C0402</text>
<text x="170.2" y="78.8" transform="rotate(-90 170.2 78.8)">2</text>
<text x="173.8" y="80.3">C0402</text>
<text x="184.7" y="78.8" transform="rotate(-90 184.7 78.8)">2</text>
<text x="188.3" y="80.3">C0402</text>
<text x="199.2" y="78.8" transform="rotate(-90 199.2 78.8)">2</text>
<text x="202.7" y="80.3">C0402</text>
<text x="8.1" y="86.3">1</text>
<text x="11.6" y="89">R0402</text>
<text x="22.3" y="86.3">2</text>
<text x="41.1" y="86.1">S7_CS L2</text>
<text x="50.1" y="89.2">K9</text>
<text x="91.8" y="86.3">D3</text>
<text x="153.5" y="89.5">GND</text>
<text x="5.8" y="95.3">GND</text>
<text x="50.1" y="95">M8</text>
<text x="91.8" y="92">J1</text>
<text x="91.8" y="95">L1</text>
<text x="101.4" y="94.7">Not enough pin</text>
<text x="208.5" y="93">VCC_DDR_S7</text>
<text x="15.1" y="97.7">S7_DDR3_VREF</text>
<text x="50.1" y="97.8">H1</text>
<text x="50.1" y="100.8">K1</text>
<text x="91.8" y="97.8">J9</text>
<text x="91.8" y="100.8">L9</text>
<text x="101.4" y="97.3">in a single bank</text>
<text x="101.4" y="99.9">in FPGA!</text>
<text x="155.7" y="96.4" transform="rotate(-90 155.7 96.4)">1</text>
<text x="159.3" y="97.7">C4012</text>
<text x="170.2" y="96.4" transform="rotate(-90 170.2 96.4)">1</text>
<text x="173.8" y="97.7">C4013</text>
<text x="184.7" y="96.4" transform="rotate(-90 184.7 96.4)">1</text>
<text x="188.3" y="97.7">C4014</text>
<text x="199.2" y="96.4" transform="rotate(-90 199.2 96.4)">1</text>
<text x="202.7" y="97.7">C4015</text>
<text x="50.1" y="106.5">A1</text>
<text x="91.8" y="106.5">T2</text>
<text x="155.7" y="104.9" transform="rotate(-90 155.7 104.9)">2</text>
<text x="159.3" y="106.3">C0402</text>
<text x="159.3" y="103.5">X5R 16V</text>
<text x="170.2" y="104.9" transform="rotate(-90 170.2 104.9)">2</text>
<text x="173.8" y="106.3">C0402</text>
<text x="173.8" y="103.5">X5R 16V</text>
<text x="184.7" y="104.9" transform="rotate(-90 184.7 104.9)">2</text>
<text x="188.3" y="106.3">C0402</text>
<text x="188.3" y="103.5">X5R 16V</text>
<text x="199.2" y="104.9" transform="rotate(-90 199.2 104.9)">2</text>
<text x="202.7" y="106.3">C0402</text>
<text x="202.7" y="103.5">X5R 16V</text>
<text x="7.3" y="108.7">VCC_DDR_S7</text>
<text x="11" y="113.8" transform="rotate(-90 11 113.8)">1</text>
<text x="50.1" y="109.4">C1</text>
<text x="50.1" y="112.3">F1</text>
<text x="91.8" y="109.4">L8</text>
<text x="103.6" y="113.8" transform="rotate(-90 103.6 113.8)">1</text>
<text x="115.2" y="110.9" transform="rotate(-90 115.2 110.9)">1</text>
<text x="14.5" y="117.9">R4002</text>
<text x="22.6" y="116.7" transform="rotate(-90 22.6 116.7)">1</text>
<text x="26.1" y="117.9">C4016</text>
<text x="50.1" y="115.2">D2</text>
<text x="50.1" y="118.1">H2</text>
<text x="91.8" y="115.2">B1</text>
<text x="91.8" y="118.1">D1</text>
<text x="107.1" y="117.9">R4003</text>
<text x="118.7" y="115">R4001</text>
<text x="153.5" y="115.6">GND</text>
<text x="14.5" y="123.7">1%</text>
<text x="22.6" y="125.1" transform="rotate(-90 22.6 125.1)">2</text>
<text x="26.1" y="123.7">X5R 16V</text>
<text x="50.1" y="121">A8</text>
<text x="50.1" y="123.9">H9</text>
<text x="91.8" y="121">G1</text>
<text x="91.8" y="123.9">E2</text>
<text x="107.1" y="123.7">1%</text>
<text x="115.2" y="125.1" transform="rotate(-90 115.2 125.1)">2</text>
<text x="118.7" y="123.7">R0402</text>
<text x="118.7" y="120.8">5%</text>
<text x="11" y="128" transform="rotate(-90 11 128)">2</text>
<text x="14.5" y="126.6">R0402</text>
<text x="26.1" y="126.6">C0402</text>
<text x="50.1" y="126.8">E9</text>
<text x="50.1" y="129.7">C9</text>
<text x="91.8" y="126.8">D8</text>
<text x="91.8" y="129.7">E8</text>
<text x="103.6" y="128" transform="rotate(-90 103.6 128)">2</text>
<text x="107.1" y="126.6">R0402</text>
<text x="11" y="134.1" transform="rotate(-90 11 134.1)">1</text>
<text x="22.6" y="137" transform="rotate(-90 22.6 137)">1</text>
<text x="50.1" y="132.6">N1</text>
<text x="50.1" y="135.5">R1</text>
<text x="91.8" y="132.6">B9</text>
<text x="91.8" y="135.5">F9</text>
<text x="101.4" y="135.9">GND</text>
<text x="112.9" y="135.9">GND</text>
<text x="14.5" y="138.2">R4004</text>
<text x="14.5" y="144">1%</text>
<text x="26.1" y="138.2">C4017</text>
<text x="26.1" y="144">X5R 16V</text>
<text x="50.1" y="138.4">B2</text>
<text x="50.1" y="141.3">K2</text>
<text x="91.8" y="138.4">G9</text>
<text x="91.8" y="141.3">E1</text>
<text x="11" y="148.3" transform="rotate(-90 11 148.3)">2</text>
<text x="14.5" y="146.9">R0402</text>
<text x="22.6" y="145.4" transform="rotate(-90 22.6 145.4)">2</text>
<text x="26.1" y="146.9">C0402</text>
<text x="50.1" y="144.2">G7</text>
<text x="50.1" y="147.1">K8</text>
<text x="50.1" y="149.9">D9</text>
<text x="91.8" y="144.2">M1</text>
<text x="91.8" y="147.1">P1</text>
<text x="91.8" y="149.9">T1</text>
<text x="50.1" y="152.9">N9</text>
<text x="50.1" y="155.7">R9</text>
<text x="91.8" y="152.9">J2</text>
<text x="91.8" y="155.7">B3</text>
<text x="8.7" y="159">GND</text>
<text x="91.8" y="158.7">G8</text>
<text x="91.8" y="161.5">J8</text>
<text x="91.8" y="164.4">A9</text>
<text x="91.8" y="167.3">M9</text>
<text x="91.8" y="170.2">P9</text>
<text x="91.8" y="173.1">T9</text>
<text x="55" y="178.7">MT41K256M16TW-107(DDR3L)</text>
<text x="55" y="181.6">FBGA96-GENERIC</text>
<text x="95.6" y="182.2">GND</text>
<text x="34.8" y="187.4">DDRCheck done by tz61</text>
</g>
<g font-size="2.6" fill="#f00">
<text x="24" y="18">S7_DDR3_A0</text>
<text x="24" y="20.9">S7_DDR3_A1</text>
<text x="24" y="23.8">S7_DDR3_A2</text>
<text x="110.6" y="18">S7_DDR3_D0</text>
<text x="110.6" y="20.9">S7_DDR3_D1</text>
<text x="110.6" y="23.8">S7_DDR3_D2</text>
<text x="24" y="26.7">S7_DDR3_A3</text>
<text x="24" y="29.6">S7_DDR3_A4</text>
<text x="110.6" y="26.7">S7_DDR3_D3</text>
<text x="110.6" y="29.6">S7_DDR3_D4</text>
<text x="24" y="32.5">S7_DDR3_A5</text>
<text x="24" y="35.4">S7_DDR3_A6</text>
<text x="110.6" y="32.5">S7_DDR3_D5</text>
<text x="110.6" y="35.4">S7_DDR3_D6</text>
<text x="24" y="38.3">S7_DDR3_A7</text>
<text x="24" y="41.2">S7_DDR3_A8</text>
<text x="110.6" y="38.3">S7_DDR3_D7</text>
<text x="110.6" y="41.2">S7_DDR3_D8</text>
<text x="24" y="44.1">S7_DDR3_A9</text>
<text x="24" y="47">S7_DDR3_A10</text>
<text x="110.6" y="44.1">S7_DDR3_D9</text>
<text x="110.6" y="47">S7_DDR3_D10</text>
<text x="24" y="49.9">S7_DDR3_A11</text>
<text x="24" y="52.8">S7_DDR3_A12</text>
<text x="110.6" y="49.9">S7_DDR3_D11</text>
<text x="110.6" y="52.8">S7_DDR3_D12</text>
<text x="24" y="55.7">S7_DDR3_A13</text>
<text x="24" y="58.5">S7_DDR3_A14</text>
<text x="110.6" y="55.7">S7_DDR3_D13</text>
<text x="110.6" y="58.5">S7_DDR3_D14</text>
<text x="110.6" y="61.5">S7_DDR3_D15</text>
<text x="24" y="67.3">S7_DDR3_BA0</text>
<text x="24" y="70.1">S7_DDR3_BA1</text>
<text x="104.9" y="67.3">S7_DDR3_CKP</text>
<text x="104.9" y="70.1">S7_DDR3_CKN</text>
<text x="24" y="73">S7_DDR3_BA2</text>
<text x="104.9" y="73">S7_DDR3_DQS_P0</text>
<text x="104.9" y="75.9">S7_DDR3_DQS_N0</text>
<text x="24" y="78.8">S7_DDR3_WE</text>
<text x="24" y="81.7">S7_DDR3_RAS</text>
<text x="104.9" y="78.8">S7_DDR3_DQS_P1</text>
<text x="104.9" y="81.7">S7_DDR3_DQS_N1</text>
<text x="24" y="84.6">S7_DDR3_CAS</text>
<text x="104.9" y="84.6">S7_DDR3_DM0</text>
<text x="104.9" y="87.5">S7_DDR3_DM1</text>
<text x="24" y="90.4">S7_DDR3_CKE</text>
<text x="24" y="102">S7_DDR3_ODT</text>
<text x="128" y="107.8">S7_DDR3_RST</text>
</g>
<g font-size="2.6" fill="#00c">
<text x="56.5" y="18.5">A0</text>
<text x="56.5" y="21.3">A1</text>
<text x="82.6" y="18.5">DQL0</text>
<text x="82.6" y="21.3">DQL1</text>
<text x="56.5" y="24.3">A2</text>
<text x="56.5" y="27.1">A3</text>
<text x="82.6" y="24.3">DQL2</text>
<text x="82.6" y="27.1">DQL3</text>
<text x="56.5" y="30.1">A4</text>
<text x="56.5" y="32.9">A5</text>
<text x="56.5" y="35.8">A6</text>
<text x="82.6" y="30.1">DQL4</text>
<text x="82.6" y="32.9">DQL5</text>
<text x="82.6" y="35.8">DQL6</text>
<text x="56.5" y="38.7">A7</text>
<text x="56.5" y="41.6">A8</text>
<text x="82.6" y="38.7">DQL7</text>
<text x="82.6" y="41.6">DQU0</text>
<text x="56.5" y="44.5">A9</text>
<text x="56.5" y="47.4">A10/AP</text>
<text x="82.6" y="44.5">DQU1</text>
<text x="82.6" y="47.4">DQU2</text>
<text x="56.5" y="50.3">A11</text>
<text x="56.5" y="53.2">A12/BC#</text>
<text x="82.6" y="50.3">DQU3</text>
<text x="82.6" y="53.2">DQU4</text>
<text x="56.5" y="56.1">A13</text>
<text x="56.5" y="59">A14</text>
<text x="82.6" y="56.1">DQU5</text>
<text x="82.6" y="59">DQU6</text>
<text x="56.5" y="61.9">A15</text>
<text x="82.6" y="61.9">DQU7</text>
<text x="56.5" y="67.7">BA0</text>
<text x="56.5" y="70.6">BA1</text>
<text x="84" y="70.6">CK#</text>
<text x="85.5" y="67.7">CK</text>
<text x="56.5" y="73.5">BA2</text>
<text x="81.2" y="76.4">DQSL#</text>
<text x="82.6" y="73.5">DQSL</text>
<text x="56.5" y="79.2">WE#</text>
<text x="56.5" y="82.2">RAS#</text>
<text x="81.2" y="82.2">DQSU#</text>
<text x="82.6" y="79.2">DQSU</text>
<text x="56.5" y="85">CAS#</text>
<text x="56.5" y="88">CS#</text>
<text x="84" y="85">DML</text>
<text x="84" y="88">DMU</text>
<text x="56.5" y="90.8">CKE</text>
<text x="82.6" y="93.7">ODT1</text>
<text x="56.5" y="96.6">VREFCA</text>
<text x="56.5" y="99.5">VREFDQ</text>
<text x="82.6" y="96.6">CS1#</text>
<text x="82.6" y="99.5">CKE1</text>
<text x="56.5" y="102.4">ODT</text>
<text x="84" y="102.4">ZQ1</text>
<text x="56.5" y="108.2">VDDQ1</text>
<text x="56.5" y="111.1">VDDQ2</text>
<text x="79.7" y="108.2">RESET#</text>
<text x="85.5" y="111.1">ZQ</text>
<text x="56.5" y="114">VDDQ3</text>
<text x="56.5" y="116.9">VDDQ4</text>
<text x="56.5" y="119.8">VDDQ5</text>
<text x="81.2" y="116.9">VSSQ1</text>
<text x="81.2" y="119.8">VSSQ2</text>
<text x="56.5" y="122.7">VDDQ6</text>
<text x="56.5" y="125.6">VDDQ7</text>
<text x="81.2" y="122.7">VSSQ3</text>
<text x="81.2" y="125.6">VSSQ4</text>
<text x="56.5" y="128.5">VDDQ8</text>
<text x="56.5" y="131.4">VDDQ9</text>
<text x="81.2" y="128.5">VSSQ5</text>
<text x="81.2" y="131.4">VSSQ6</text>
<text x="56.5" y="134.3">VDD1</text>
<text x="56.5" y="137.2">VDD2</text>
<text x="81.2" y="134.3">VSSQ7</text>
<text x="81.2" y="137.2">VSSQ8</text>
<text x="56.5" y="140.1">VDD3</text>
<text x="56.5" y="143">VDD4</text>
<text x="81.2" y="140.1">VSSQ9</text>
<text x="82.6" y="143">VSS1</text>
<text x="56.5" y="145.9">VDD5</text>
<text x="56.5" y="148.8">VDD6</text>
<text x="82.6" y="145.9">VSS2</text>
<text x="82.6" y="148.8">VSS3</text>
<text x="56.5" y="151.6">VDD7</text>
<text x="56.5" y="154.6">VDD8</text>
<text x="82.6" y="151.6">VSS4</text>
<text x="82.6" y="154.6">VSS5</text>
<text x="56.5" y="157.4">VDD9</text>
<text x="82.6" y="157.4">VSS6</text>
<text x="82.6" y="160.4">VSS7</text>
<text x="82.6" y="163.2">VSS8</text>
<text x="82.6" y="166.1">VSS9</text>
<text x="81.2" y="169">VSS10</text>
<text x="81.2" y="171.9">VSS11</text>
<text x="81.2" y="174.8">VSS12</text>
</g>
<g font-size="2.6" fill="#0ff">
<text x="159.3" y="22.4">22uF</text>
<text x="173.8" y="22.4">10uF</text>
<text x="188.3" y="22.4">10uF</text>
<text x="202.7" y="22.4">1uF</text>
<text x="159.3" y="48.4">100nF</text>
<text x="173.8" y="48.4">100nF</text>
<text x="188.3" y="48.4">100nF</text>
<text x="202.7" y="48.4">100nF</text>
<text x="159.3" y="74.5">100nF</text>
<text x="173.8" y="74.5">100nF</text>
<text x="188.3" y="74.5">100nF</text>
<text x="202.7" y="74.5">100nF</text>
<text x="11.6" y="86.1">100R5%</text>
<text x="159.3" y="100.5">100nF</text>
<text x="173.8" y="100.5">100nF</text>
<text x="188.3" y="100.5">100nF</text>
<text x="202.7" y="100.5">100nF</text>
<text x="118.7" y="117.9">4K7</text>
<text x="14.5" y="120.8">2K</text>
<text x="26.1" y="120.8">100nF</text>
<text x="107.1" y="120.8">240R</text>
<text x="14.5" y="141.1">2K</text>
<text x="26.1" y="141.1">100nF</text>
</g>
<g font-size="2.1">
<text x="30.4" y="2.2">5</text>
<text x="85.4" y="2.2">4</text>
<text x="140.4" y="2.2">3</text>
<text x="195.4" y="2.2">2</text>
<text x="250.4" y="2.2">1</text>
<text x=".8" y="30.1">D</text>
<text x="278.7" y="30.1">D</text>
<text x=".8" y="80.8">C</text>
<text x="278.7" y="80.8">C</text>
<text x=".8" y="131.5">B</text>
<text x="278.7" y="131.5">B</text>
<text x=".8" y="182.2">A</text>
<text x="278.7" y="182.2">A</text>
<text x="30.4" y="207.8">5</text>
<text x="85.4" y="207.8">4</text>
<text x="140.4" y="207.8">3</text>
<text x="195.4" y="207.8">2</text>
<text x="250.4" y="207.8">1</text>
</g>
<g font-size="2">
<text x="229.4" y="187.5">Designed by: tz61@illinois.edu</text>
<text x="229.4" y="190.3">Reviewed by: Tongning Zhang</text>
<text x="229.4" y="193.2">Date: Monday, November 11, 2024</text>
<text x="229.4" y="196.1">Rev:</text>
<text x="234.9" y="196.1">v0.1</text>
<text x="229.4" y="201.9">File:</text>
<text x="229.4" y="199">Sheet:10of 25</text>
<text x="234.6" y="201.9">XC7S50Main</text>
<text x="229.4" y="204.6">Project:40.S7_DDR3</text>
</g>
</svg>
